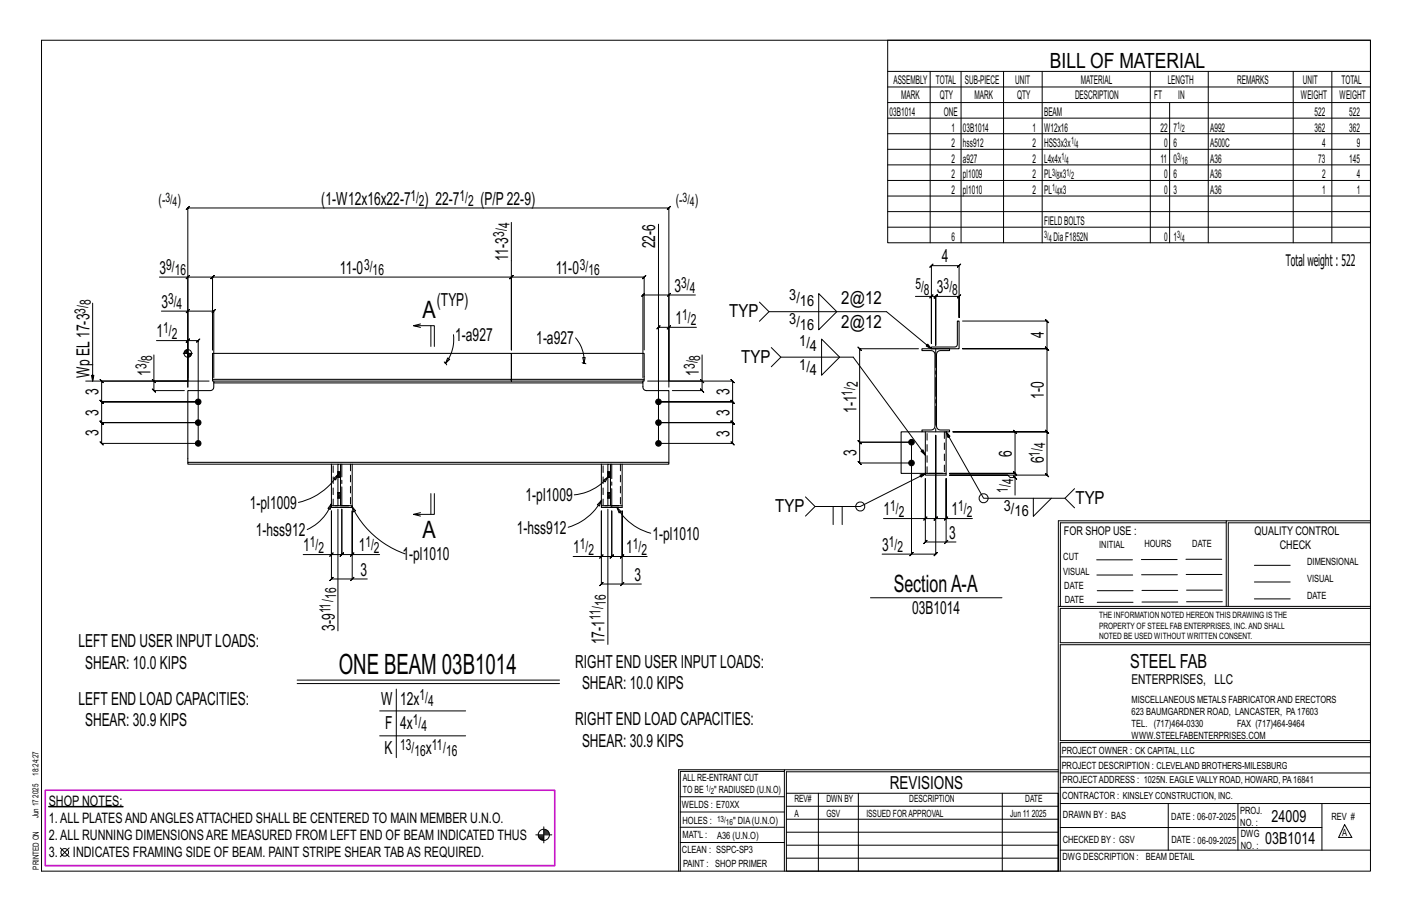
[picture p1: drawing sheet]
<svg xmlns="http://www.w3.org/2000/svg" width="432mm" height="279mm" viewBox="0 0 432 279" stroke-linecap="round" stroke-linejoin="round" font-family="sans-serif">
<g fill="#000" stroke="#000" stroke-width=".31">
<path d="M14.9 246.5h22.7v.2h-22.7z"/>
<circle cx="60.6" cy="122.8" r=".86"/>
<circle cx="60.6" cy="129.2" r=".86"/>
<circle cx="60.6" cy="135.5" r=".86"/>
<circle cx="201.4" cy="122.8" r=".86"/>
<circle cx="201.4" cy="135.5" r=".86"/>
<circle cx="201.4" cy="129.2" r=".86"/>
<circle cx="278.7" cy="135.2" r=".86"/>
<circle cx="278.7" cy="141.5" r=".86"/>
</g>
<g fill="none" stroke="#000" stroke-width=".31">
<path d="M12.7 12.3h406.4v254h-406.4zM271.5 12.3h147.6v61.9h-147.6zM271.5 21.8h147.6M271.5 26.6h147.6M271.5 31.4h147.6M271.5 36.1h147.6M284.5 21.8v52.4M293.9 21.8v52.4M306.9 21.8v52.4M318.7 21.8v52.4M351.8 21.8v52.4M357.7 31.4v42.8"/>
<path d="M369.5 21.8v52.4M395.5 21.8v52.4M407.3 21.8v52.4M271.5 40.9h147.6M271.5 45.6h147.6M271.5 50.4h147.6M271.5 55.2h147.6M271.5 59.9h147.6M156.4 68v39M201.4 68.5v67v-35.4l-.5 .5 1-1-.5 .5h3.1M271.5 64.7h147.6M271.5 69.5h147.6"/>
<path d="M28.3 92.7v23.8l-.3-1.8h.7l-.4 1.8M48.8 84.7h8.6v33.6v-23.2h-8M56.9 85.2l1-1zM57.4 95.1l-.5 .5 1-1zM57.4 95.1h8l-.5 .5 1-1-.5 .5v20.3M57.4 84.7h7.6l-.5 .5 1-1-.5 .5v22.3v-22.3l-.5 .5 1-1-.5 .5h91.4l-.5 .5 1-1-.5 .5v22.3v-22.3l-.5 .5 1-1-.5 .5h40.6l-.5 .5 1-1-.5 .5v22.3M128.6 99l-2.1 .6M131.8 99.6v6.3M204.5 90.2h-7.9l.5-.5-1 1 .5-.5v25.2M205 89.7l-1 1zM212.7 90.2h-8.2v28.1M232.2 92.3l3 3h35.9l13.7 11.3-1.6-.8 .5-.6 1.1 1.4"/>
<path d="M235.2 95.3l-3 2.9M250.4 89.8l5.5 5.5-5.5 5.5zM279.9 90.6h4.9v14.4v-23.8l-.5 .5 1-1-.5 .5h8.5l-.5 .5 1-1-.5 .5v15.9v-6.5l.5-.5-1 1 .5-.5h-7.1l.5-.5-1 1 .5-.5v14.9v-14.9l.5-.5-1 1 .5-.5h-1.4M284.3 91.1l1-1zM294.4 98.1h25.8l-.5-.5 1 1-.5-.5v8.5l-.5-.5 1 1-.5-.5h-25.8h25.8l-.5-.5 1 1-.5-.5v25.4l-.5-.5 1 1-.5-.5h-28.8h28.8l-.5-.5 1 1-.5-.5v13.2l-.5-.5 1 1-.5-.5h-29.8h17.8l.7 .8h1.5v5.3M46.6 116l1 1zM47.1 108.5v8h16.8M47.1 116.5v2.9l-.5-.5 1 1-.5-.5h9.3M47.8 104.1h9.6v12.4h-31.2M56 108h2.8M56.4 107.5v.5M56.6 107.2v.8"/>
<path d="M56.8 107.1v.9M56.9 104.6l1-1zM57 106.9v1.1M57.2 106.9v1.1M57.4 104.1h3.2l-.5 .5 1-1-.5 .5v31.4h-29.5l.5 .5-1-1 .5 .5v-6.3l.5 .5-1-1 .5 .5h29.5h-29.5l.5 .5-1-1 .5 .5v-6.4l.5 .5-1-1 .5 .5h29.5h-29.5l.5 .5-1-1 .5 .5v-6.3l.5 .5-1-1 .5 .5h26.3v-52.9l-.5 .5 1-1-.5 .5h147.1l-.5 .5 1-1-.5 .5v52.9M57.4 106.6v8.8M57.6 108v1.2M57.9 108v1.1M58.1 108v1M58.3 108v.8M58.5 108v.5M128.6 100.1l-2.1-.5h6.3v6.3"/>
<path d="M135.9 110.6l.3 .5M136.2 111.1l.4 .5M136.9 109.4l.6 .4-1.3 1.3zM138.7 102.3a11.9 11.9 0 0 1-2.5 8.8M176 103.3a10.7 10.7 0 0 1 2.6 7.7M178 110.9l.6 .1M178.2 109.3h.8l-.4 1.7zM178.6 111l.6 .2M204 100.6l1-1zM213 100.1h-8.5v16.4h19.5l-.5-.5 1 1-.5-.5v6.3l-.5-.5 1 1-.5-.5h-22.6h22.6l-.5-.5 1 1-.5-.5v6.4l-.5-.5 1 1-.5-.5h-22.6h22.6l-.5-.5 1 1-.5-.5v6.3l-.5-.5 1 1-.5-.5h-22.6M214.2 116l1 1zM214.7 108.5v8h-16.7"/>
<path d="M214.7 116.5v2.9l-.5-.5 1 1-.5-.5h-9.1M235.9 106.2l2.9 3h22.1l22.1 29.9-1.4-1.2 .6-.4 .8 1.6M238.8 109.2l-2.9 2.9M251.2 103.6l5.6 5.6-5.6 5.5zM280.9 106.6h-18l-.5-.5 1 1-.5-.5v28.6l-.5-.5 1 1-.5-.5h15.8M278.7 135.2h-15.8l-.5-.5 1 1-.5-.5v6.3l-.5-.5 1 1-.5-.5h15.8M278.7 135.2v34.2h-8.9M286.2 133.1v36.3l.5-.5-1 1 .5-.5h-7.5M286.2 133.1v25.4l.5-.5-1 1 .5-.5h-3.2M286.2 133.1v25.4l-.5 .5 1-1-.5 .5h3.1M289.3 132l.6 1.7 .6-.4-1.2-1.3 11.5 20.3h24.9l2.9-2.9M291.4 132h19l-.5-.5 1 1-.5-.5v12.7l-.5-.5 1 1-.5-.5h-20h20l-.5-.5 1 1-.5-.5v1.3"/>
<path d="M101.4 154l-.4 1.7-.7-.3zM101.4 154a14.2 14.2 0 0 1-7.5 7.9M102 146.3l1.3-1.2-.7 1.6zM103.3 145.1a19.3 19.3 0 0 1-12 8.5M103.3 155.7v37.2M107.6 154.8l1.1 1.3-.6 .4zM107.6 154.8a28.6 28.6 0 0 0 16.3 14.5M128.6 156.7l-2.1 .5M131.8 150.9v6.3M132.8 150.9v6.3h-6.3l2.1 .6M183.9 153l-.6 1.7-.6-.4zM183.9 153a17 17 0 0 1-10.2 8.2"/>
<path d="M184.5 146.8l1.5-1-1 1.5zM185.9 155.7v41.3M186 145.8a15.3 15.3 0 0 1-10.4 5.5M188.7 155.1l1.2 1.3-.6 .4zM188.7 155.1a17 17 0 0 0 10.3 7.9M249.2 154.8l-2.9 3M254.8 154.8v5.6M257.5 154.8v5.6M270.2 158.5h12.8v-12.2v19.4l-.5 .5 1-1-.5 .5h6.3M283 158.5l.5-.5-1 1zM283.1 144.7l-1.8 .5 .4 .7 1.4-1.2-20 10.1h-13.9l-2.9-2.9M289.3 158.5l.5-.5-1 1z"/>
<path d="M297.4 158.5h-8.1v-12.2v19.4h3M309.9 145.5l1 1zM316 152.3v5.5l5.5-5.5M325.7 152.3l2.9 2.9M375 159.8h-50.7v25.6M375 159.2h-51.3l-.1 107.1M419.1 159.2h-44.1v26.2M419.1 159.8h-43.5v25.6M92.7 169.5h8.7v-13.3v20.8l-.5 .5 1-1-.5 .5h6.3M100.9 170l1-1zM101.4 169.5h3.1l-.5 .5 1-1-.5 .5v-13.8v13.8l-.5 .5 1-1-.5 .5h3.2M107.2 170l1-1z"/>
<path d="M107.7 177l.5-.5-1 1zM116.1 169.5h-8.4v-13.3v20.8h4.6M175.3 170.1h8.6v-13.9v22.3l-.5 .5 1-1-.5 .5h6.4M183.9 170.1l-.5 .5 1-1zM183.9 170.1h3.2l-.5 .5 1-1-.5 .5v-13.9v13.9l-.5 .5 1-1-.5 .5h3.2M189.8 179l1-1zM190.3 170.1l.5-.5-1 1zM197.9 170.1h-7.6v-13.9v22.3h5.8M278.7 169.4l-.5 .5 1-1zM289.3 165.7l.5-.5-1 1zM335.4 171.1h10.9M335.4 175.8h11"/>
<path d="M349 171h11M349.1 175.7h11M362.7 171h10.9M362.7 175.6h11M383.6 172.8h11M383.6 177.9h11M266.2 182.7h40.2M323.7 185.4h95.4M335.5 184.1h11M335.5 180.6h11M349.2 184h11M349.2 180.5h11"/>
<path d="M362.9 180.4h10.9M362.9 184h10.9M383.6 183.1h11M419.1 186h-94.9v10.5h94.9M419.1 197.1h-94.9v29.3h94.9v.6h-94.9v39.3M90.9 207.9h80.2M90.9 209h80.2M116.1 217.3h26.3M121.2 210.7v20.9M116.1 224.9h26.3M239.9 235.8h-31.9v30.5M239.9 235.3h-32.4v31"/>
<path d="M323.6 235.3h-83.7v31M323.6 235.9h-83.1v6.6M324.2 236.3h94.9M324.2 231.4h94.9M18.4 259.2l2.7 2.7M21.1 259.2l-2.7 2.7M163.8 255.2h5M164.6 255.5h1.7M164.7 255.8h1.6M164.8 256.1h1.5M165 256.4h1.3M165.4 256.6h.9"/>
<path d="M166.3 252.8v4.9M166.3 254.1h1.3M166.3 253.8h.9M166.3 254.6h1.6M166.3 254.3h1.5M166.3 254.9h1.7M208 252.9h31.9M208 257.5h31.9M208 243.6h31.9M208 248.2h31.9M240.5 242.5h83.1v23.8h-83.1zM240.5 258.4h83.1"/>
<path d="M240.5 254.4h83.1M240.5 250.4h83.1M240.5 246.5h83.1M250.3 242.5v23.8M262.5 242.5v23.8M306.5 242.5v23.8M324.2 253h80.1M324.2 245.6h94.9M324.2 259.9h94.9M324.2 240.7h94.9M357.3 245.6v14.3M378.6 245.6v14.3"/>
<path d="M404.3 245.6v14.3M411.2 252.1l2.2 3.9h-4zM240.5 262.3h83.1"/>
<circle cx="57.4" cy="108" r="1.16"/>
<circle cx="263.1" cy="154.8" r="1.38"/>
<circle cx="300.8" cy="152.3" r="1.38"/>
<circle cx="166.3" cy="255.2" r="1.71"/>
<circle cx="19.8" cy="260.6" r="1.17"/>
</g>
<path d="M13.8 241.6h155.8v23h-155.8z" fill="none" stroke="#f0f" stroke-width=".5"/>
<g fill="none" stroke="#000" stroke-width=".32">
<path d="M65 116v-8h91.4v8M65.4 116.5v.6h131.2v-.6M65.4 117.1v1.2a1.06 1.06 0 0 1-1.1 1.1h-6.9v21.9M156.4 116.5v-.5h-91.4v.5h131.6M156.4 116v-8h40.6v8.5h-.4M196.6 117.1v1.2a1.06 1.06 0 0 0 1.1 1.1h6.8v22.5h-17.8M197 116h-40.6v.5M281.9 106.6h8.5v.6h-2.9a1.16 1.16 0 0 0-1.1 1.1v22a1.16 1.16 0 0 0 1.1 1.1h2.9v.6h-8.5v-.6h2.9a1.16 1.16 0 0 0 1.1-1.1v-22a1.16 1.16 0 0 0-1.1-1.1h-2.9zM284.8 106.1h7.2a.79 .79 0 0 0 .8-.8v-7.2h.5v8.5h-8.5zM281.9 132h-6.3v12.7h7.4v.5h6.3v-13.2M283 132v12.7h6.3M101.4 141.9v12.7h1.9h-.9"/>
<path d="M103.3 152.3h.1M103.3 150.6h.1M103.3 145.9h.1M103.3 144.2h.1M103.3 141.9h.8v12.7h-.8zM104.1 141.9h81.8M104.1 152.3h.1M104.1 150.6h.1M104.1 145.9h.1M104.1 144.2h.1M106.6 154.6h-2.5h3.6M107.7 141.9v13.2h-6.3v-.5"/>
<path d="M183.9 141.9v12.7h2h-.9M185.9 152.3h.1M185.9 150.6h.1M185.9 145.9h.1M185.9 144.2h.1M185.9 141.9h.8v12.7h-.8zM186.7 152.3h.1M186.7 150.6h.1M186.7 145.9h.1M186.7 144.2h.1M189.2 154.6h-2.5h3.6M190.3 141.9v13.2h-6.4v-.5"/>
<path d="M204.5 141.3h-147.1v.6h45.9M284 144.7h4.3"/>
</g>
<g fill="none" stroke="#000" stroke-width=".31" stroke-dasharray="2 1.4">
<path d="M288.8 132v12.7M101.9 154.6v-12.7M103.3 151.4h.8v.3h-.8zM103.3 152.3v-.1M103.3 151.4v-.3M103.3 145.1h.8v.3h-.8zM103.3 145.9h.1M103.3 145.1v-.4M103.3 152.3h.8M103.3 145.9h.8M104.1 150.6h-.8M104.1 144.2h-.8"/>
<path d="M104.1 151.7v.3h-.8v-.3M104.1 152v.2h-.8v-.2M104.1 152.2v.1M104.1 150.6h.1M104.1 150.8v-.2h-.8M104.1 151.1v-.3h-.8v-.2M104.1 151.4v-.3h-.8v-.3M104.1 145.4v.3h-.8v-.3M104.1 145.7v.2h-.8v-.2M104.1 145.9h.1M104.1 144.2v.1M104.1 144.5v-.2l-.8-.1"/>
<path d="M104.1 144.7v-.2h-.8v-.2M104.1 145.1v-.4h-.8v-.2M107.2 141.9v12.7M184.4 154.6v-12.7M185.9 151.4h.8v.3h-.8zM185.9 152.3v-.1M185.9 151.4v-.3M185.9 145.1h.8v.3h-.8zM185.9 145.9h.1M185.9 145.1v-.4M185.9 152.3h.8M185.9 145.9h.8"/>
<path d="M186.7 150.6h-.8M186.7 144.2h-.8M186.7 151.7v.3h-.8v-.3M186.7 152v.2h-.8v-.2M186.7 152.2v.1M186.7 150.6h.1M186.7 150.8v-.2h-.8M186.7 151.1v-.3h-.8v-.2M186.7 151.4v-.3h-.8v-.3M186.7 145.4v.3h-.8v-.3M186.7 145.7v.2h-.8v-.2M186.7 145.9h.1"/>
<path d="M186.7 144.2v.1M186.7 144.5v-.2l-.8-.1M186.7 144.7v-.2h-.8v-.2M186.7 145.1v-.4h-.8v-.2M189.7 141.9v12.7M283.5 144.7v-12.7"/>
</g>
<path d="M286.2 106.6v25.4M104.5 154.6v-12.7M187.1 155.1v-13.2" fill="none" stroke="#000" stroke-width=".31" stroke-dasharray="5.8 1 1 1"/>
<text font-size="8.6" x="103.6" y="205.9">ONE BEAM 03B1014</text>
<g font-size="7.3">
<text x="129.3" y="97.1">A</text>
<text x="129.3" y="164.4">A</text>
<text x="273.3" y="181">SectionA-A</text>
</g>
<text font-size="6.4" x="321.1" y="20.7">BILL OF MATERIAL</text>
<text font-size="5.9" x="345.6" y="204.1">STEEL FAB</text>
<g font-size="5.5">
<text x="98.3" y="62.6">(1-W12x16x22-7</text>
<text x="129.9" y="62.6">) 22-7</text>
<text x="146.9" y="62.6">(P/P22-9)</text>
<text x="200.4" y="75.9" transform="rotate(-90 200.4 75.9)">22-6</text>
<text x="48.8" y="83.7">3</text>
<text x="104" y="83.7">11-0</text>
<text x="155.4" y="79.7" transform="rotate(-90 155.4 79.7)">11-3</text>
<text x="170" y="83.7">11-0</text>
<text x="288" y="80.2">4</text>
<text x="206.3" y="89.2">3</text>
<text x="286.5" y="89.6">3</text>
<text x="49.4" y="94.1">3</text>
<text x="133.6" y="93.7">(TYP)</text>
<text x="257.3" y="93">2@12</text>
<text x="206.6" y="99.1">1</text>
<text x="223" y="97.1">TYP</text>
<text x="257.3" y="100.4">2@12</text>
<text x="47.8" y="103.1">1</text>
<text x="139.2" y="104.2">1-a927</text>
<text x="164" y="105.2">1-a927</text>
<text x="319.2" y="103.4" transform="rotate(-90 319.2 103.4)">4</text>
<text x="226.6" y="111">TYP</text>
<text x="27.3" y="115.4" transform="rotate(-90 27.3 115.4)">Wp EL17-3</text>
<text x="46.1" y="114.9" transform="rotate(-90 46.1 114.9)">1</text>
<text x="213.7" y="114.9" transform="rotate(-90 213.7 114.9)">1</text>
<text x="30.1" y="120.7" transform="rotate(-90 30.1 120.7)">3</text>
<text x="223" y="120.7" transform="rotate(-90 223 120.7)">3</text>
<text x="319.2" y="122" transform="rotate(-90 319.2 122)">1-0</text>
<text x="30.1" y="127" transform="rotate(-90 30.1 127)">3</text>
<text x="223" y="127" transform="rotate(-90 223 127)">3</text>
<text x="261.9" y="126.3" transform="rotate(-90 261.9 126.3)">1-1</text>
<text x="30.1" y="133.4" transform="rotate(-90 30.1 133.4)">3</text>
<text x="223" y="133.5" transform="rotate(-90 223 133.5)">3</text>
<text x="261.9" y="139.4" transform="rotate(-90 261.9 139.4)">3</text>
<text x="309.4" y="139.7" transform="rotate(-90 309.4 139.7)">6</text>
<text x="319.2" y="141.7" transform="rotate(-90 319.2 141.7)">6</text>
<text x="76.4" y="155.5">1-pl1009</text>
<text x="160.7" y="153.2">1-pl1009</text>
<text x="328.9" y="154.1">TYP</text>
<text x="237.1" y="156.6">TYP</text>
<text x="270.2" y="157.5">1</text>
<text x="291" y="157.5">1</text>
<text x="78.2" y="163.8">1-hss912</text>
<text x="158.1" y="163.1">1-hss912</text>
<text x="199.5" y="164.9">1-pl1010</text>
<text x="290.3" y="164.7">3</text>
<text x="92.7" y="168.5">1</text>
<text x="109.7" y="168.5">1</text>
<text x="123.1" y="171.3">1-pl1010</text>
<text x="175.3" y="169.1">1</text>
<text x="191.5" y="169.1">1</text>
<text x="269.8" y="168.4">3</text>
<text x="110.3" y="176">3</text>
<text x="194.1" y="177.5">3</text>
<text x="278.9" y="187.7">03B1014</text>
<text x="24" y="197.9">LEFT END USER INPUT LOADS:</text>
<text x="102.4" y="192.9" transform="rotate(-90 102.4 192.9)">3-9</text>
<text x="184.9" y="197" transform="rotate(-90 184.9 197)">17-1</text>
<text x="26" y="204.4">SHEAR: 10.0 KIPS</text>
<text x="175.9" y="204.1">RIGHT END USER INPUT LOADS:</text>
<text x="24" y="215.5">LEFT END LOAD CAPACITIES:</text>
<text x="116.5" y="215.4">W</text>
<text x="122.4" y="215.4">12x</text>
<text x="178" y="210.6">SHEAR: 10.0 KIPS</text>
<text x="175.9" y="221.7">RIGHT END LOAD CAPACITIES:</text>
<text x="26" y="222">SHEAR: 30.9 KIPS</text>
<text x="117.7" y="223">F</text>
<text x="122.4" y="223">4x</text>
<text x="117.5" y="230.6">K</text>
<text x="130.2" y="230.6">x</text>
<text x="178" y="228.2">SHEAR: 30.9 KIPS</text>
<text x="272.2" y="241.1">REVISIONS</text>
</g>
<g font-size="5.1">
<text x="388.9" y="251.3">24009</text>
<text x="386.9" y="258.1">03B1014</text>
</g>
<text font-size="4.9" x="393.2" y="81.2">Totalweight : 522</text>
<g font-size="4.7">
<text x="48.5" y="62.7">(-</text>
<text x="54.3" y="62.7">)</text>
<text x="125.5" y="61.3">1/</text>
<text x="128.1" y="63">2</text>
<text x="140.5" y="61.3">1/</text>
<text x="143.1" y="63">2</text>
<text x="206.7" y="62.7">(-</text>
<text x="212.5" y="62.7">)</text>
<text x="155.8" y="69.7" transform="rotate(-90 155.8 69.7)">4</text>
<text x="154.1" y="72.3" transform="rotate(-90 154.1 72.3)">3/</text>
<text x="50.8" y="82.5">9/</text>
<text x="111.3" y="82.5">3/</text>
<text x="177.3" y="82.5">3/</text>
<text x="53.4" y="84.1">16</text>
<text x="114" y="84.1">16</text>
<text x="180" y="84.1">16</text>
<text x="208.3" y="87.9">3/</text>
<text x="210.9" y="89.6">4</text>
<text x="279.9" y="88.4">5/</text>
<text x="288.6" y="88.4">3/</text>
<text x="26.1" y="96" transform="rotate(-90 26.1 96)">3/</text>
<text x="27.8" y="93.4" transform="rotate(-90 27.8 93.4)">8</text>
<text x="51.4" y="92.9">3/</text>
<text x="54" y="94.5">4</text>
<text x="241.4" y="91.8">3/</text>
<text x="244.6" y="93.5">16</text>
<text x="282.6" y="90">8</text>
<text x="291.2" y="90">8</text>
<text x="49.9" y="101.9">1/</text>
<text x="208.6" y="97.8">1/</text>
<text x="211.2" y="99.5">2</text>
<text x="241.4" y="99.1">3/</text>
<text x="244.6" y="100.8">16</text>
<text x="52.5" y="103.5">2</text>
<text x="244.4" y="105.7">1/</text>
<text x="247.7" y="107.4">4</text>
<text x="44.8" y="112.9" transform="rotate(-90 44.8 112.9)">3/</text>
<text x="46.5" y="110.2" transform="rotate(-90 46.5 110.2)">8</text>
<text x="212.5" y="112.9" transform="rotate(-90 212.5 112.9)">3/</text>
<text x="214.1" y="110.2" transform="rotate(-90 214.1 110.2)">8</text>
<text x="244.4" y="113">1/</text>
<text x="247.7" y="114.7">4</text>
<text x="262.3" y="118.3" transform="rotate(-90 262.3 118.3)">2</text>
<text x="260.7" y="120.9" transform="rotate(-90 260.7 120.9)">1/</text>
<text x="319.6" y="137" transform="rotate(-90 319.6 137)">4</text>
<text x="317.9" y="139.6" transform="rotate(-90 317.9 139.6)">1/</text>
<text x="309.8" y="148" transform="rotate(-90 309.8 148)">4</text>
<text x="308.2" y="150.6" transform="rotate(-90 308.2 150.6)">1/</text>
<text x="272.2" y="156.3">1/</text>
<text x="274.8" y="157.9">2</text>
<text x="293" y="156.3">1/</text>
<text x="295.6" y="157.9">2</text>
<text x="307" y="156.2">3/</text>
<text x="310.3" y="157.8">16</text>
<text x="94.8" y="167.3">1/</text>
<text x="111.7" y="167.3">1/</text>
<text x="177.3" y="167.9">1/</text>
<text x="193.6" y="167.9">1/</text>
<text x="271.8" y="167.2">1/</text>
<text x="97.4" y="168.9">2</text>
<text x="114.3" y="168.9">2</text>
<text x="179.9" y="169.5">2</text>
<text x="196.2" y="169.5">2</text>
<text x="274.4" y="168.8">2</text>
<text x="102.8" y="183.2" transform="rotate(-90 102.8 183.2)">16</text>
<text x="185.3" y="185.3" transform="rotate(-90 185.3 185.3)">16</text>
<text x="101.1" y="187.5" transform="rotate(-90 101.1 187.5)">11/</text>
<text x="183.7" y="189.6" transform="rotate(-90 183.7 189.6)">11/</text>
<text x="128.3" y="214.1">1/</text>
<text x="130.9" y="215.8">4</text>
<text x="126.3" y="221.8">1/</text>
<text x="128.9" y="223.4">4</text>
<text x="122.4" y="229.4">13/</text>
<text x="126.7" y="231">16</text>
<text x="132.1" y="229.4">11/</text>
<text x="136.4" y="231">16</text>
</g>
<g font-size="4.4">
<text x="14.9" y="251.5">1.ALL PLATESANDANGLESATTACHED SHALL BE CENTERED TO MAIN MEMBER U.N.O.</text>
<text x="14.9" y="246.3">SHOP NOTES:</text>
<text x="14.9" y="256.7">2.ALL RUNNING DIMENSIONSARE MEASURED FROM LEFT END OF BEAM INDICATED THUS</text>
<text x="14.9" y="262">3.</text>
<text x="22.3" y="262">INDICATES FRAMING SIDE OF BEAM. PAINT STRIPE SHEAR TABAS REQUIRED.</text>
</g>
<text font-size="4.2" x="346" y="209.1">ENTERPRISES, LLC</text>
<g font-size="4">
<text x="50.6" y="61.7">3/</text>
<text x="52.8" y="63.1">4</text>
<text x="208.7" y="61.7">3/</text>
<text x="211" y="63.1">4</text>
</g>
<g font-size="3.7">
<text x="273.2" y="25.6">ASSEMBLY</text>
<text x="286.2" y="25.6">TOTAL</text>
<text x="295.1" y="25.6">SUB-PIECE</text>
<text x="310.4" y="25.6">UNIT</text>
<text x="330.5" y="25.6">MATERIAL</text>
<text x="357.1" y="25.6">LENGTH</text>
<text x="378.3" y="25.6">REMARKS</text>
<text x="398.4" y="25.6">UNIT</text>
<text x="410.2" y="25.6">TOTAL</text>
<text x="272.1" y="35.5">03B1014</text>
<text x="275.6" y="30.4">MARK</text>
<text x="287.4" y="30.4">QTY</text>
<text x="288.6" y="35.5">ONE</text>
<text x="298" y="30.4">MARK</text>
<text x="311" y="30.4">QTY</text>
<text x="319.3" y="35.5">BEAM</text>
<text x="328.7" y="30.4">DESCRIPTION</text>
<text x="353" y="30.4">FT</text>
<text x="360.3" y="30.4">IN</text>
<text x="397.8" y="30.4">WEIGHT</text>
<text x="402" y="35.5">522</text>
<text x="409.6" y="30.4">WEIGHT</text>
<text x="412.6" y="35.5">522</text>
<text x="290.9" y="40.2">1</text>
<text x="294.5" y="40.2">03B1014</text>
<text x="315.8" y="40.2">1</text>
<text x="319.3" y="40.2">W12x16</text>
<text x="354.9" y="40.2">22</text>
<text x="358.9" y="40.2">7</text>
<text x="370.1" y="40.2">A992</text>
<text x="402" y="40.2">362</text>
<text x="412.6" y="40.2">362</text>
<text x="290.9" y="45">2</text>
<text x="294.5" y="45">hss912</text>
<text x="315.8" y="45">2</text>
<text x="319.3" y="45">HSS3x3x</text>
<text x="356" y="45">0</text>
<text x="358.9" y="45">6</text>
<text x="370.1" y="45">A500C</text>
<text x="404.3" y="45">4</text>
<text x="415" y="45">9</text>
<text x="290.9" y="49.7">2</text>
<text x="294.5" y="49.7">a927</text>
<text x="315.8" y="49.7">2</text>
<text x="319.3" y="49.7">L4x4x</text>
<text x="354.9" y="49.7">11</text>
<text x="358.9" y="49.7">0</text>
<text x="370.1" y="49.7">A36</text>
<text x="403.2" y="49.7">73</text>
<text x="412.6" y="49.7">145</text>
<text x="290.9" y="54.5">2</text>
<text x="290.9" y="59.3">2</text>
<text x="294.5" y="54.5">pl1009</text>
<text x="294.5" y="59.3">pl1010</text>
<text x="315.8" y="54.5">2</text>
<text x="315.8" y="59.3">2</text>
<text x="319.3" y="54.5">PL x3</text>
<text x="319.3" y="59.3">PL x3</text>
<text x="356" y="54.5">0</text>
<text x="356" y="59.3">0</text>
<text x="358.9" y="54.5">6</text>
<text x="358.9" y="59.3">3</text>
<text x="370.1" y="54.5">A36</text>
<text x="370.1" y="59.3">A36</text>
<text x="404.3" y="54.5">2</text>
<text x="404.3" y="59.3">1</text>
<text x="415" y="54.5">4</text>
<text x="415" y="59.3">1</text>
<text x="319.3" y="68.8">FIELDBOLTS</text>
<text x="290.9" y="73.6">6</text>
<text x="322.2" y="73.6">DiaF1852N</text>
<text x="356" y="73.6">0</text>
<text x="358.9" y="73.6">1</text>
<text x="325.3" y="163.4">FOR SHOP USE :</text>
<text x="383.7" y="163.4">QUALITY CONTROL</text>
<text x="391.4" y="167.8">CHECK</text>
</g>
<g font-size="3.1">
<text x="360" y="39.4">1/</text>
<text x="361.4" y="40.5">2</text>
<text x="327.5" y="44.1">1/</text>
<text x="328.9" y="45.3">4</text>
<text x="321.7" y="53.7">3/</text>
<text x="324.6" y="48.9">1/</text>
<text x="326" y="50">4</text>
<text x="326.1" y="53.7">1/</text>
<text x="360" y="48.9">3/</text>
<text x="361.4" y="50">16</text>
<text x="321.7" y="58.4">1/</text>
<text x="323.1" y="54.8">8</text>
<text x="323.1" y="59.5">4</text>
<text x="327.5" y="54.8">2</text>
<text x="319.3" y="72.7">3/</text>
<text x="320.7" y="73.8">4</text>
<text x="360" y="72.7">3/</text>
<text x="361.4" y="73.8">4</text>
<text x="336.2" y="167.4">INITIAL</text>
<text x="350" y="167.1">HOURS</text>
<text x="364.6" y="167.2">DATE</text>
<text x="325.2" y="171.3">CUT</text>
<text x="399.8" y="172.8">DIMENSIONAL</text>
<text x="325.1" y="175.8">VISUAL</text>
<text x="399.8" y="177.9">VISUAL</text>
<text x="325.5" y="180">DATE</text>
<text x="325.7" y="184.4">DATE</text>
<text x="399.8" y="183.1">DATE</text>
<text x="346" y="215">MISCELLANEOUS METALS FABRICATORAND ERECTORS</text>
<text x="346" y="218.6">623 BAUMGARDNER ROAD, LANCASTER, PA17603</text>
<text x="346" y="225.8">WWW.STEELFABENTERPRISES.COM</text>
<text x="346" y="222.2">TEL. (717)464-0330</text>
<text x="378.3" y="222.2">FAX (717)464-9464</text>
<text x="324.7" y="230.5">PROJECT OWNER : CK CAPITAL, LLC</text>
<text x="208.8" y="238.8">ALL RE-ENTRANT CUT</text>
<text x="324.7" y="235.1">PROJECT DESCRIPTION : CLEVELAND BROTHERS-MILESBURG</text>
<text x="324.9" y="239.5">PROJECTADDRESS : 1025N. EAGLE VALLY ROAD, HOWARD, PA16841</text>
<text x="208.8" y="242.5">TO BE</text>
<text x="218.4" y="242.5">&quot; RADIUSED (U.N.O)</text>
<text x="242.9" y="245.3">REV#</text>
<text x="252.7" y="245.3">DWN BY</text>
<text x="278.1" y="245.3">DESCRIPTION</text>
<text x="313.5" y="245.3">DATE</text>
<text x="324.9" y="244.2">CONTRACTOR : KINSLEY CONSTRUCTION, INC.</text>
<text x="208.5" y="247">WELDS : E70XX</text>
<text x="208.7" y="251.7">HOLES :</text>
<text x="224.2" y="251.8">&quot; DIA(U.N.O)</text>
<text x="242.9" y="249.9">A</text>
<text x="252.7" y="249.9">GSV</text>
<text x="264.9" y="249.9">ISSUED FORAPPROVAL</text>
<text x="309" y="249.9">Jun 11</text>
<text x="315.5" y="249.9">2025</text>
<text x="325.1" y="250">DRAWN BY : BAS</text>
<text x="358.2" y="250.5">DATE : 06-07-2025</text>
<text x="379.3" y="248.9">PROJ.</text>
<text x="407.2" y="250.5">REV #</text>
<text x="208.7" y="256.3">MAT'L :</text>
<text x="219.3" y="256.4">A36 (U.N.O)</text>
<text x="325" y="257.6">CHECKED BY : GSV</text>
<text x="358.3" y="257.7">DATE : 06-09-2025</text>
<text x="379.3" y="252.5">NO. :</text>
<text x="379.5" y="255.9">DWG</text>
<text x="410.5" y="255.5">A</text>
<text x="208.6" y="260.7">CLEAN : SSPC-SP3</text>
<text x="324.9" y="262.9">DWG DESCRIPTION :</text>
<text x="350.4" y="263">BEAM DETAIL</text>
<text x="379.5" y="259.5">NO. :</text>
<text x="208.9" y="265">PAINT : SHOP PRIMER</text>
</g>
<g font-size="2.7">
<text x="336.1" y="189">THE INFORMATION NOTED HEREON THIS DRAWING IS THE</text>
<text x="336.1" y="195.4">NOTED BE USED WITHOUT WRITTEN CONSENT.</text>
<text x="336.1" y="192.2">PROPERTY OF STEEL FAB ENTERPRISES, INC.AND SHALL</text>
</g>
<g font-size="2.6">
<text x="215.9" y="241.8">1/</text>
<text x="217.4" y="242.7">2</text>
<text x="219.3" y="251.1">13/</text>
<text x="222" y="252.1">16</text>
</g>
<g font-size="2.5">
<text x="11.7" y="237.1" transform="rotate(-90 11.7 237.1)">18:24:27</text>
<text x="11.8" y="243.8" transform="rotate(-90 11.8 243.8)">2025</text>
<text x="11.8" y="250.1" transform="rotate(-90 11.8 250.1)">Jun 17</text>
<text x="11.9" y="265.8" transform="rotate(-90 11.9 265.8)">PRINTED ON</text>
</g>
</svg>
